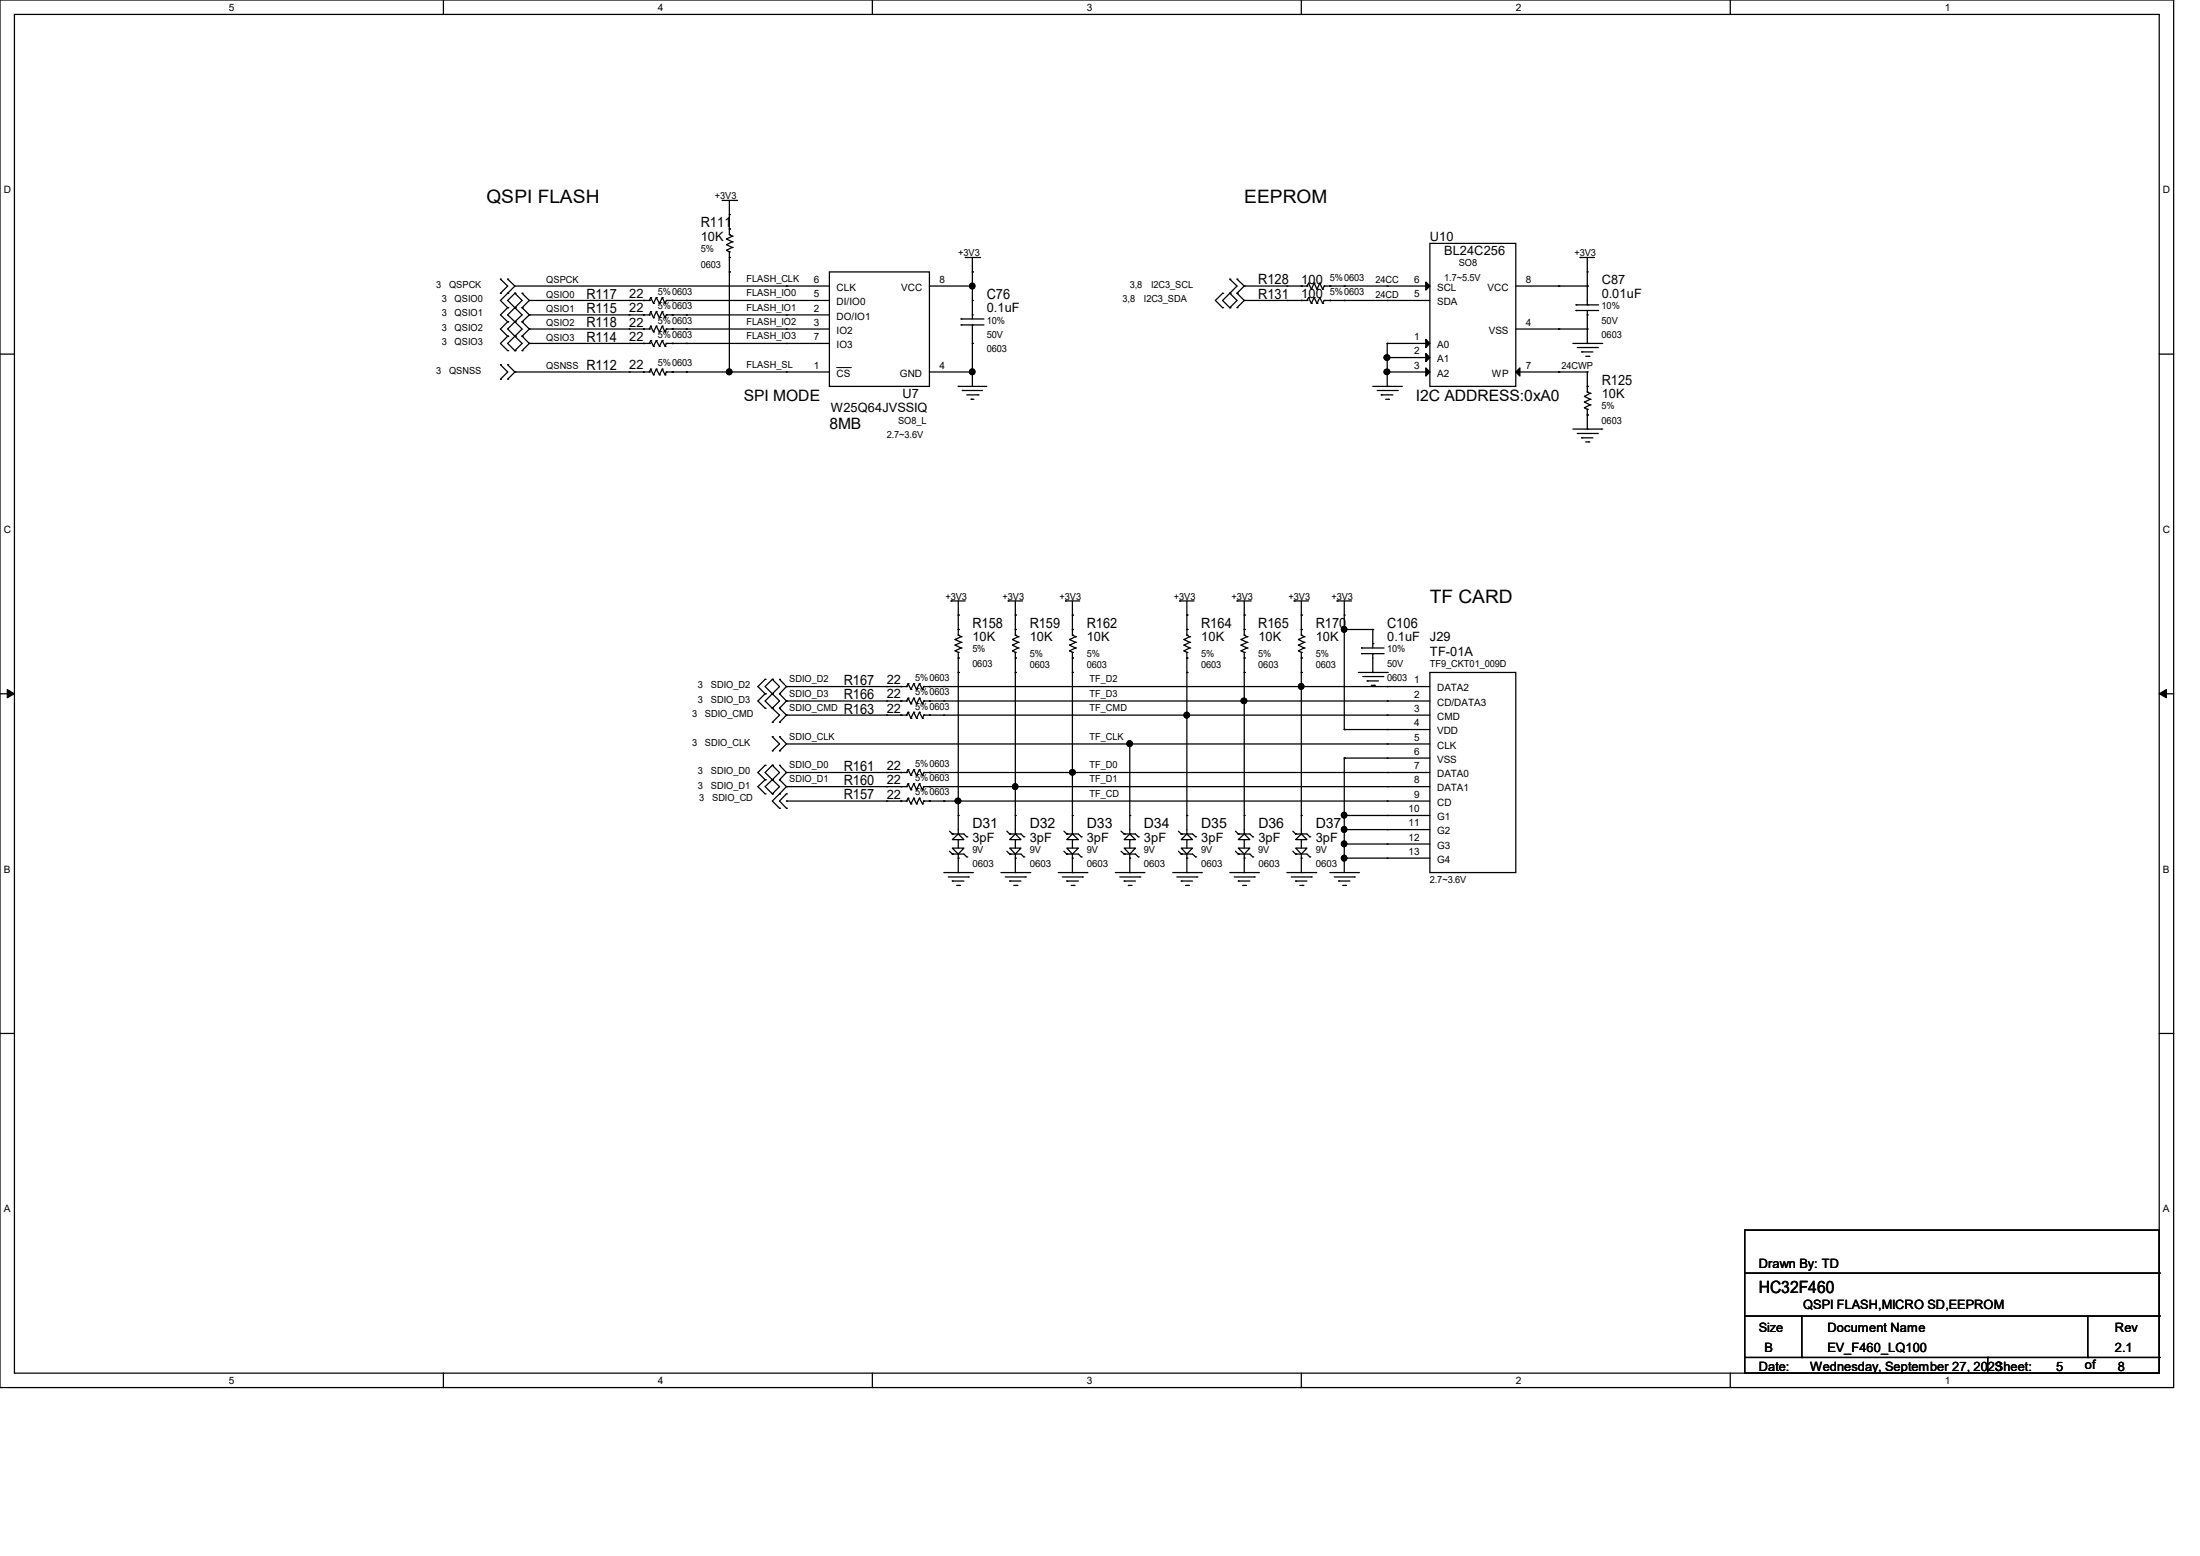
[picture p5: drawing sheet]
<svg xmlns="http://www.w3.org/2000/svg" width="297mm" height="210mm" viewBox="0 0 297 210" stroke-linecap="round" stroke-linejoin="round" font-family="sans-serif">
<path d="M0 0h293.5v187.3h-293.5zM1.9 1.9h289.6v183.4h-289.6z" fill="none" stroke="#000" stroke-width=".17"/>
<g fill="#fff">
<path d="M30.9 .2h.8v1.5h-.8z"/>
<path d="M30.9 185.5h.8v1.6h-.8z"/>
</g>
<path d="M59.9 0v1.9M59.9 185.3v2" fill="none" stroke="#000" stroke-width=".17"/>
<g fill="#fff">
<path d="M88.8 .2h.8v1.5h-.8z"/>
<path d="M88.8 185.5h.8v1.6h-.8z"/>
</g>
<path d="M117.8 0v1.9M117.8 185.3v2" fill="none" stroke="#000" stroke-width=".17"/>
<g fill="#fff">
<path d="M146.7 .2h.8v1.5h-.8z"/>
<path d="M146.7 185.5h.8v1.6h-.8z"/>
</g>
<path d="M175.7 0v1.9M175.7 185.3v2" fill="none" stroke="#000" stroke-width=".17"/>
<g fill="#fff">
<path d="M204.6 .2h.8v1.5h-.8z"/>
<path d="M204.6 185.5h.8v1.6h-.8z"/>
</g>
<path d="M233.6 0v1.9M233.6 185.3v2" fill="none" stroke="#000" stroke-width=".17"/>
<g fill="#fff">
<path d="M262.6 .2h.7v1.5h-.7z"/>
<path d="M262.6 185.5h.7v1.6h-.7z"/>
<path d="M.5 24.8h1v1.6h-1z"/>
<path d="M292 24.8h1v1.6h-1z"/>
<path d="M.5 70.7h1v1.5h-1z"/>
<path d="M292 70.7h1v1.5h-1z"/>
</g>
<path d="M0 47.8h1.9M291.5 47.8h2" fill="none" stroke="#000" stroke-width=".17"/>
<g fill="#fff">
<path d="M.5 116.5h.9v1.6h-.9z"/>
<path d="M292 116.5h.9v1.6h-.9z"/>
</g>
<path d="M0 93.6h1.9M291.5 93.6h2" fill="none" stroke="#000" stroke-width=".17"/>
<path d="M1 93l.9 .6-.9 .6zM291.5 93.6l1-.6v1.2z" fill="#000" stroke="#000" stroke-width=".14"/>
<g fill="#fff">
<path d="M.5 162.4h.9v1.5h-.9z"/>
<path d="M292 162.4h.9v1.5h-.9z"/>
</g>
<g fill="none" stroke="#000" stroke-width=".17">
<path d="M67.6 39.6h.1M67.6 37.7h.1M67.6 37.7l.9 .9-.9 1M68.5 39.6h.1M68.5 37.7h.1M68.5 37.7l1 .9M69.5 39.6h.1M69.5 39.6l1 1-2 1.9 1 .9M69.5 39.6l-1 1 2 1.9-1 .9M69.5 38.6l-1.9 2 .9 .9M69.5 38.6h42.5M70.5 39.6h.1"/>
<path d="M70.5 39.6l1 1M97.5 27.1h1.9M98.1 33.8h.1M98.1 33h.1M98.1 32.3h.1M98.1 33.8l.4 .2M98.1 33l.7 .4M98.1 32.3l.7 .3M98.5 29h.1M98.5 34.8h.1M98.5 30.9h.1M98.5 34h.1"/>
<path d="M98.5 31.7h.1M98.5 36.7h.1M98.5 27.1v4.6M98.5 34v16.2M98.5 31.7l.3 .2M98.8 33.4h.1M98.8 32.6h.1M98.8 31.9h.1M98.8 33.4l-.7 .4M98.8 32.6l-.7 .4M98.8 31.9l-.7 .4M99.4 27.1h.1"/>
<path d="M106.2 38.6h.1M112 36.7h13.5v15.5h-13.5zM125.5 38.6h5.8M130.3 34.8h1.9M131.3 36.7h.1M131.3 38.6h.1M131.3 34.8v8.3M132.2 34.8h.1M165.1 39.6h.1M165.1 39.6l-1 1 1 .9M166 39.6h.1M166 37.7h.1"/>
<path d="M166 37.7l1 .9-1.9 2 .9 .9M166 39.6l1 1-1 .9M167 39.6h.1M167 37.7h.1M167 39.6l1 1M167 37.7l1 .9M168 38.6h.1M168 38.6l-1 1M168 38.6h8.4M173.7 38.6h.1M175.7 38.6h.1M176.4 38.6h.1"/>
<path d="M176.7 38.2h.1M176.7 38.2l-.3 .4M176.7 38.2l.3 .8M177 39h.1M177.4 38.2h.1M177.4 38.2l-.4 .8M177.4 38.2l.4 .8M177.8 39h.1M178.2 38.2h.1M178.2 38.2l-.4 .8M178.2 38.2l.4 .8M178.6 39h.1"/>
<path d="M178.8 38.6h.1M178.8 38.6h14.2M178.8 38.6l-.2 .4M179.5 38.6h.1M181.5 38.6h.1M187.3 38.6h.1M193 32.9h11.6v19.3h-11.6zM204.6 38.6h9.7M210.4 38.6h.1M213.3 34.8h.1M213.3 34.8h2M214.3 36.7h.1"/>
<path d="M214.3 38.6h.1M214.3 34.8v6.3M67.6 51.2h.1M67.6 49.2h.1M67.6 49.2l.9 1-.9 1M68.5 41.5h.1M68.5 43.4h.1M68.5 45.4h.1M68.5 47.3h.1M68.5 49.2h.1M68.5 51.2h.1M68.5 41.5l-.9 1 .9 .9"/>
<path d="M68.5 45.4l-.9 1 .9 .9M68.5 43.4l-.9 1 .9 1M68.5 49.2l1 1M69.5 43.4h.1M69.5 41.5h.1M69.5 47.3h.1M69.5 45.4h.1M69.5 50.2h.1M69.5 43.4l1 1-2 2 1 .9M69.5 43.4l-1 1 2 2-1 .9M69.5 50.2l-1 1M69.5 50.2h18.2"/>
<path d="M70.5 41.5h.1M70.5 43.4h.1M70.5 45.4h.1M70.5 47.3h.1M70.5 41.5l1 1M70.5 45.4l1 1M70.5 43.4l1 1M71.5 42.5h.1M71.5 46.4h.1M71.5 40.6h.1M71.5 44.4h.1M71.5 46.4h16.2"/>
<path d="M71.5 42.5l-1 .9M71.5 46.4l-1 .9M71.5 40.6l-1 .9M71.5 44.4l-1 1M71.5 42.5h16.2M71.5 40.6h16.2M71.5 44.4h16.2M85 46.4h.1M85 42.5h.1M85 40.6h.1M85 50.2h.1M85 44.4h.1"/>
<path d="M86.9 46.4h.1M86.9 42.5h.1M86.9 40.6h.1M86.9 50.2h.1M86.9 44.4h.1M87.7 46.4h.1M87.7 42.5h.1M87.7 40.6h.1M87.7 50.2h.1M87.7 44.4h.1M87.8 46h.1M87.8 42.1h.1"/>
<path d="M87.8 40.2h.1M87.8 49.8h.1M87.8 44h.1M87.8 46l-.1 .4M87.8 46l.4 .7M87.8 42.1l-.1 .4M87.8 42.1l.4 .8M87.8 40.2l-.1 .4M87.8 40.2l.4 .7M87.8 49.8l-.1 .4M87.8 49.8l.4 .8M87.8 44l-.1 .4"/>
<path d="M87.8 44l.4 .8M88.2 46.7h.1M88.2 42.9h.1M88.2 40.9h.1M88.2 50.6h.1M88.2 44.8h.1M88.6 46h.1M88.6 42.1h.1M88.6 40.2h.1M88.6 49.8h.1M88.6 44h.1M88.6 46l-.4 .7"/>
<path d="M88.6 46l.4 .7M88.6 42.1l-.4 .8M88.6 42.1l.4 .8M88.6 40.2l-.4 .7M88.6 40.2l.4 .7M88.6 49.8l-.4 .8M88.6 49.8l.4 .8M88.6 44l-.4 .8M88.6 44l.4 .8M89 46.7h.1M89 42.9h.1M89 40.9h.1"/>
<path d="M89 50.6h.1M89 44.8h.1M89.4 46h.1M89.4 42.1h.1M89.4 40.2h.1M89.4 49.8h.1M89.4 44h.1M89.4 46l-.4 .7M89.4 46l.4 .7M89.4 42.1l-.4 .8M89.4 42.1l.4 .8M89.4 40.2l-.4 .7"/>
<path d="M89.4 40.2l.4 .7M89.4 49.8l-.4 .8M89.4 49.8l.4 .8M89.4 44l-.4 .8M89.4 44l.4 .8M89.8 46.7h.1M89.8 42.9h.1M89.8 40.9h.1M89.8 50.6h.1M89.8 44.8h.1M90 46.4h.1M90 42.5h.1"/>
<path d="M90 40.6h.1M90 50.2h.1M90 44.4h.1M90 46.4h22M90 46.4l-.2 .3M90 42.5h22M90 42.5l-.2 .4M90 40.6h22M90 40.6l-.2 .3M90 50.2h22M90 50.2l-.2 .4M90 44.4h22"/>
<path d="M90 44.4l-.2 .4M90.8 46.4h.1M90.8 42.5h.1M90.8 40.6h.1M90.8 50.2h.1M90.8 44.4h.1M92.7 46.4h.1M92.7 42.5h.1M92.7 40.6h.1M92.7 50.2h.1M92.7 44.4h.1M98.5 50.2h.1"/>
<path d="M106.2 40.6h.1M106.2 42.5h.1M106.2 44.4h.1M106.2 50.2h.1M106.2 46.4h.1M125.5 50.2h5.8M129.4 52.2h.1M129.4 52.2h3.8M129.8 43.9h.1M129.8 43.1h.1M129.8 43.9h3M129.8 43.1h3"/>
<path d="M129.9 52.7h.1M129.9 52.7h2.7M130.5 53.3h1.5M131.1 53.9h.1M131.1 53.9h.4M131.3 42.5h.1M131.3 43.9h.1M131.3 46.4h.1M131.3 40.6h.1M131.3 50.2h.1M131.3 43.9v8.3M132 53.3h.1"/>
<path d="M165.1 41.5h.1M166 41.5h.1M167 41.5h.1M168 40.6h.1M168 40.6l-1 .9M168 40.6h8.4M173.7 40.6h.1M175.7 40.6h.1M176.4 40.6h.1M176.7 40.2h.1M176.7 40.2l-.3 .4M176.7 40.2l.3 .7"/>
<path d="M177 40.9h.1M177.4 40.2h.1M177.4 40.2l-.4 .7M177.4 40.2l.4 .7M177.8 40.9h.1M178.2 40.2h.1M178.2 40.2l-.4 .7M178.2 40.2l.4 .7M178.6 40.9h.1M178.8 40.6h.1M178.8 40.6h14.2M178.8 40.6l-.2 .3"/>
<path d="M179.5 40.6h.1M181.5 40.6h.1M185.3 52.2h3.9M185.9 52.7h2.7M186.5 53.3h.1M186.5 53.3h1.5M187.1 53.9h.4M187.3 46.4h.1M187.3 48.3h.1M187.3 50.2h.1M187.3 40.6h.1M187.3 52.2h.1"/>
<path d="M187.3 46.4h5.7M187.3 50.2h5.7M187.3 48.3h5.7M187.3 46.4v5.8M187.5 53.9h.1M188.6 52.7h.1M189.2 52.2h.1M204.6 50.2h9.7M204.6 44.4h9.7M210.4 44.4h.1M210.4 50.2h.1M212.3 46.4h3.9"/>
<path d="M212.3 57.9h3.9M212.8 41.1h.1M212.8 41.9h.1M212.8 41.1h3M212.8 41.9h3M212.9 46.9h2.7M212.9 58.5h2.7M213.5 47.5h.1M213.5 59.1h.1M213.5 47.5h1.6M213.5 59.1h1.6M213.9 53.5h.1"/>
<path d="M213.9 54.3h.1M213.9 55h.1M213.9 53.5l.8 .4M213.9 54.3l.8 .4M213.9 55l.4 .2M214.1 48.1h.4M214.1 59.6h.4M214.3 52.2h.1M214.3 56h.1M214.3 52.9h.1M214.3 55.2h.1M214.3 50.2h.1"/>
<path d="M214.3 57.9h.1M214.3 42.5h.1M214.3 41.1h.1M214.3 44.4h.1M214.3 46.4h.1M214.3 41.9v4.5M214.3 50.2v2.7M214.3 55.2v2.7M214.3 52.9l.4 .2M214.5 48.1h.1M214.5 59.6h.1M214.7 53.1h.1"/>
<path d="M214.7 53.9h.1M214.7 54.7h.1M214.7 53.1l-.8 .4M214.7 53.9l-.8 .4M214.7 54.7l-.8 .3M215.6 46.9h.1M215.6 58.5h.1M216.2 46.4h.1M216.2 57.9h.1M103.3 93.6h.1M103.3 95.6h.1M103.3 91.7h.1"/>
<path d="M103.3 93.6l-1 1 1 1M103.3 91.7l-1 1 1 .9M104.3 99.4h.1M104.3 95.6h.1M104.3 93.6h.1M104.3 91.7h.1M104.3 97.5h.1M104.3 99.4l.9 1-.9 .9M104.3 91.7l.9 1-1.9 1.9 1 1M104.3 91.7l-1 1 1.9 1.9-.9 1M104.3 95.6l.9 .9-.9 1M105.2 99.4h.1"/>
<path d="M105.2 93.6h.1M105.2 95.6h.1M105.2 91.7h.1M105.2 97.5h.1M105.2 99.4l1 1M105.2 93.6l1 1M105.2 95.6l1 .9M105.2 91.7l1 1M106.2 96.5h.1M106.2 92.7h.1M106.2 94.6h.1M106.2 94.6l-1 1"/>
<path d="M106.2 92.7l-1 .9M106.2 96.5l-1 1M106.2 94.6h16.2M106.2 96.5h16.2M106.2 92.7h16.2M119.7 94.6h.1M119.7 96.5h.1M119.7 92.7h.1M121.6 94.6h.1M121.6 96.5h.1M121.6 92.7h.1M122.4 94.6h.1"/>
<path d="M122.4 96.5h.1M122.4 92.7h.1M122.6 94.2h.1M122.6 96.1h.1M122.6 92.3h.1M122.6 94.2l-.2 .4M122.6 94.2l.4 .8M122.6 96.1l-.2 .4M122.6 96.1l.4 .8M122.6 92.3l-.2 .4M122.6 92.3l.4 .7M123 95h.1"/>
<path d="M123 96.9h.1M123 93h.1M123.4 94.2h.1M123.4 96.1h.1M123.4 92.3h.1M123.4 94.2l-.4 .8M123.4 94.2l.3 .8M123.4 96.1l-.4 .8M123.4 96.1l.3 .8M123.4 92.3l-.4 .7M123.4 92.3l.3 .7M123.7 95h.1"/>
<path d="M123.7 96.9h.1M123.7 93h.1M124.1 94.2h.1M124.1 96.1h.1M124.1 92.3h.1M124.1 94.2l-.4 .8M124.1 94.2l.4 .8M124.1 96.1l-.4 .8M124.1 96.1l.4 .8M124.1 92.3l-.4 .7M124.1 92.3l.4 .7M124.5 95h.1"/>
<path d="M124.5 96.9h.1M124.5 93h.1M124.7 94.6h.1M124.7 96.5h.1M124.7 92.7h.1M124.7 94.6h68.3M124.7 96.5h68.3M124.7 92.7h68.3M124.7 94.6l-.2 .4M124.7 96.5l-.2 .4M124.7 92.7l-.2 .3M125.5 94.6h.1"/>
<path d="M125.5 96.5h.1M125.5 92.7h.1M127.4 94.6h.1M127.4 96.5h.1M127.4 92.7h.1M128.4 81.1h.1M128.4 81.1h1.9M128.9 87.8h.1M128.9 87.1h.1M128.9 86.3h.1M128.9 87.8l.5 .3M128.9 87.1l.9 .4"/>
<path d="M128.9 86.3l.9 .4M129.4 83h.1M129.4 88.8h.1M129.4 85h.1M129.4 88.1h.1M129.4 85.7h.1M129.4 90.8h.1M129.4 81.1v4.6M129.4 88.1v24.5M129.4 85.7l.4 .2M129.8 87.5h.1M129.8 86.7h.1"/>
<path d="M129.8 85.9h.1M129.8 87.5l-.9 .3M129.8 86.7l-.9 .4M129.8 85.9l-.9 .4M136.1 81.1h.1M136.1 81.1h1.9M136.7 87.8h.1M136.7 87.1h.1M136.7 86.3h.1M136.7 87.8l.4 .3M136.7 87.1l.8 .4M136.7 86.3l.8 .4"/>
<path d="M137.1 83h.1M137.1 88.8h.1M137.1 85h.1M137.1 88.1h.1M137.1 85.7h.1M137.1 90.8h.1M137.1 81.1v4.6M137.1 88.1v24.5M137.1 85.7l.4 .2M137.5 87.5h.1M137.5 86.7h.1M137.5 85.9h.1"/>
<path d="M137.5 87.5l-.8 .3M137.5 86.7l-.8 .4M137.5 85.9l-.8 .4M143.8 81.1h.1M143.8 81.1h2M144.4 87.8h.1M144.4 87.1h.1M144.4 86.3h.1M144.4 87.8l.4 .3M144.4 87.1l.8 .4M144.4 86.3l.8 .4M144.8 83h.1"/>
<path d="M144.8 88.8h.1M144.8 85h.1M144.8 88.1h.1M144.8 85.7h.1M144.8 90.8h.1M144.8 81.1v4.6M144.8 88.1v24.5M144.8 85.7l.4 .2M145.2 87.5h.1M145.2 86.7h.1M145.2 85.9h.1M145.2 87.5l-.8 .3"/>
<path d="M145.2 86.7l-.8 .4M145.2 85.9l-.8 .4M159.3 81.1h.1M159.3 81.1h1.9M159.9 87.8h.1M159.9 87.1h.1M159.9 86.3h.1M159.9 87.8l.3 .3M159.9 87.1l.7 .4M159.9 86.3l.7 .4M160.2 83h.1M160.2 88.8h.1"/>
<path d="M160.2 85h.1M160.2 88.1h.1M160.2 85.7h.1M160.2 90.8h.1M160.2 96.5h.1M160.2 81.1v4.6M160.2 88.1v24.5M160.2 85.7l.4 .2M160.6 87.5h.1M160.6 86.7h.1M160.6 85.9h.1M160.6 87.5l-.7 .3"/>
<path d="M160.6 86.7l-.7 .4M160.6 85.9l-.7 .4M167 81.1h.1M167 81.1h1.9M167.6 87.8h.1M167.6 87.1h.1M167.6 86.3h.1M167.6 87.8l.4 .3M167.6 87.1l.8 .4M167.6 86.3l.8 .4M168 83h.1M168 88.8h.1"/>
<path d="M168 85h.1M168 88.1h.1M168 85.7h.1M168 90.8h.1M168 94.6h.1M168 81.1v4.6M168 88.1v24.5M168 85.7l.4 .2M168.4 87.5h.1M168.4 86.7h.1M168.4 85.9h.1M168.4 87.5l-.8 .3"/>
<path d="M168.4 86.7l-.8 .4M168.4 85.9l-.8 .4M174.7 81.1h.1M174.7 81.1h2M175.3 87.8h.1M175.3 87.1h.1M175.3 86.3h.1M175.3 87.8l.4 .3M175.3 87.1l.8 .4M175.3 86.3l.8 .4M175.7 83h.1M175.7 88.8h.1"/>
<path d="M175.7 85h.1M175.7 88.1h.1M175.7 85.7h.1M175.7 90.8h.1M175.7 92.7h.1M175.7 81.1v4.6M175.7 88.1v24.5M175.7 85.7l.4 .2M176.1 87.5h.1M176.1 86.7h.1M176.1 85.9h.1M176.1 87.5l-.8 .3"/>
<path d="M176.1 86.7l-.8 .4M176.1 85.9l-.8 .4M180.5 81.1h.1M180.5 81.1h2M181.5 83h.1M181.5 85h.1M181.5 98.5h.1M181.5 81.1v17.4M181.5 98.5h11.5M181.5 85h3.8M183.4 90.8h3.9M183.8 88.2h.1"/>
<path d="M183.8 87.5h.1M183.8 88.2h3.1M183.8 87.5h3.1M184 91.3h2.7M184.6 91.9h.1M184.6 91.9h1.5M185.1 92.5h.4M185.3 86.9h.1M185.3 88.2h.1M185.3 90.8h.1M185.3 85h.1M185.3 85v2.5"/>
<path d="M185.3 88.2v2.6M185.5 92.5h.1M186.7 91.3h.1M187.3 90.8h.1M187.3 94.6h.1M187.3 96.5h.1M187.3 98.5h.1M187.3 92.7h.1M193 90.8h11.6v27h-11.6zM103.3 103.3h.1M103.3 105.2h.1M103.3 107.1h.1"/>
<path d="M103.3 103.3l-1 1 1 .9M103.3 105.2l-1 1 1 .9M104.3 101.3h.1M104.3 105.2h.1M104.3 103.3h.1M104.3 107.1h.1M104.3 103.3l-1 1 1 .9M104.3 103.3l.9 1-.9 .9M104.3 105.2l-1 1 1 .9M104.3 105.2l.9 1-.9 .9M105.2 101.3h.1M105.2 103.3h.1"/>
<path d="M105.2 105.2h.1M105.2 107.1h.1M105.2 109.1h.1M105.2 103.3l1 1M105.2 107.1l-.9 1 .9 1M105.2 105.2l1 1M106.2 107.1h.1M106.2 109.1h.1M106.2 104.3h.1M106.2 106.2h.1M106.2 108.1h.1M106.2 100.4l-1 .9"/>
<path d="M106.2 104.3l-1 .9M106.2 106.2l-1 .9M106.2 107.1l-1 1 1 1M106.2 106.2h16.2M106.2 108.1h16.2M106.2 104.3h16.2M106.2 100.4h86.8M119.7 106.2h.1M119.7 108.1h.1M119.7 104.3h.1M121.6 106.2h.1M121.6 108.1h.1"/>
<path d="M121.6 104.3h.1M122.4 106.2h.1M122.4 108.1h.1M122.4 104.3h.1M122.6 105.8h.1M122.6 107.7h.1M122.6 103.9h.1M122.6 105.8l-.2 .4M122.6 105.8l.4 .8M122.6 107.7l-.2 .4M122.6 107.7l.4 .8M122.6 103.9l-.2 .4"/>
<path d="M122.6 103.9l.4 .7M123 106.6h.1M123 108.5h.1M123 104.6h.1M123.4 105.8h.1M123.4 107.7h.1M123.4 103.9h.1M123.4 105.8l-.4 .8M123.4 105.8l.3 .8M123.4 107.7l-.4 .8M123.4 107.7l.3 .8M123.4 103.9l-.4 .7"/>
<path d="M123.4 103.9l.3 .7M123.7 106.6h.1M123.7 108.5h.1M123.7 104.6h.1M124.1 105.8h.1M124.1 107.7h.1M124.1 103.9h.1M124.1 105.8l-.4 .8M124.1 105.8l.4 .8M124.1 107.7l-.4 .8M124.1 107.7l.4 .8M124.1 103.9l-.4 .7"/>
<path d="M124.1 103.9l.4 .7M124.5 106.6h.1M124.5 108.5h.1M124.5 104.6h.1M124.7 106.2h.1M124.7 108.1h.1M124.7 104.3h.1M124.7 106.2h68.3M124.7 106.2l-.2 .4M124.7 108.1h68.3M124.7 108.1l-.2 .4M124.7 104.3h68.3"/>
<path d="M124.7 104.3l-.2 .3M125.5 106.2h.1M125.5 108.1h.1M125.5 104.3h.1M127.4 106.2h.1M127.4 108.1h.1M127.4 104.3h.1M127.4 117.8h3.9M128 118.4h2.7M128.2 112.2l.4 .4M128.2 114.9l.4 .4M128.6 113.3l.8-.7 .7 .7z"/>
<path d="M128.6 114.5h1.5l-.7 .8zM128.6 118.9h.1M128.6 115.3h.1M128.6 112.6h.1M128.6 118.9h1.5M128.6 115.3h1.5l.4 .4M128.6 112.6h1.5l.4 .3M129.2 119.5h.3M129.4 113.3h.1M129.4 115.8h.1M129.4 112.6h.1M129.4 117.8h.1"/>
<path d="M129.4 110.1h.1M129.4 108.1h.1M129.4 113.3v1.2M129.4 115.3v2.5M129.5 119.5h.1M130.5 112.9h.1M130.5 115.7h.1M130.7 118.4h.1M131.3 117.8h.1M135.1 117.8h3.9M135.7 118.4h2.7M135.9 112.2l.4 .4"/>
<path d="M135.9 114.9l.4 .4M136.3 113.3l.8-.7 .7 .7zM136.3 114.5h1.5l-.7 .8zM136.3 118.9h.1M136.3 115.3h.1M136.3 112.6h.1M136.3 118.9h1.5M136.3 115.3h1.5l.4 .4M136.3 112.6h1.5l.4 .3M136.9 119.5h.4M137.1 113.3h.1M137.1 115.8h.1"/>
<path d="M137.1 112.6h.1M137.1 117.8h.1M137.1 110.1h.1M137.1 106.2h.1M137.1 113.3v1.2M137.1 115.3v2.5M137.3 119.5h.1M138.2 112.9h.1M138.2 115.7h.1M138.4 118.4h.1M139 117.8h.1M142.9 117.8h3.8"/>
<path d="M143.4 118.4h2.7M143.6 112.2l.4 .4M143.6 114.9l.4 .4M144 114.5h1.6l-.8 .8zM144 118.9h.1M144 115.3h.1M144 112.6h.1M144 118.9h1.6M144 115.3h1.6l.4 .4M144 112.6h1.6l.4 .3M144.6 119.5h.4M144.8 112.6l.8 .7h-1.6z"/>
<path d="M144.8 113.3h.1M144.8 115.8h.1M144.8 112.6h.1M144.8 117.8h.1M144.8 110.1h.1M144.8 104.3h.1M144.8 113.3v1.2M144.8 115.3v2.5M145 119.5h.1M146 112.9h.1M146 115.7h.1M146.1 118.4h.1"/>
<path d="M146.7 117.8h.1M150.6 117.8h3.8M151.2 118.4h2.7M151.3 112.2l.5 .4M151.3 114.9l.5 .4M151.8 114.5h1.5l-.8 .8zM151.8 118.9h.1M151.8 115.3h.1M151.8 112.6h.1M151.8 118.9h1.5M151.8 115.3h1.5l.4 .4M151.8 112.6h1.5l.4 .3"/>
<path d="M152.3 119.5h.4M152.5 112.6l.8 .7h-1.5zM152.5 113.3h.1M152.5 115.8h.1M152.5 112.6h.1M152.5 117.8h.1M152.5 110.1h.1M152.5 100.4h.1M152.5 100.4v12.2M152.5 113.3v1.2M152.5 115.3v2.5M152.7 119.5h.1"/>
<path d="M153.7 112.9h.1M153.7 115.7h.1M153.9 118.4h.1M154.4 117.8h.1M158.3 117.8h3.9M158.9 118.4h2.7M159.1 112.2l.4 .4M159.1 114.9l.4 .4M159.5 114.5h1.5l-.8 .8zM159.5 118.9h.1M159.5 115.3h.1M159.5 112.6h.1"/>
<path d="M159.5 118.9h1.5M159.5 115.3h1.5l.4 .4M159.5 112.6h1.5l.4 .3M160.1 119.5h.3M160.2 112.6l.8 .7h-1.5zM160.2 113.3h.1M160.2 115.8h.1M160.2 112.6h.1M160.2 117.8h.1M160.2 110.1h.1M160.2 113.3v1.2M160.2 115.3v2.5"/>
<path d="M160.4 119.5h.1M161.4 112.9h.1M161.4 115.7h.1M161.6 118.4h.1M162.2 117.8h.1M166 117.8h3.9M166.6 118.4h2.7M166.8 112.2l.4 .4M166.8 114.9l.4 .4M167.2 113.3l.8-.7 .7 .7zM167.2 114.5h1.5l-.7 .8zM167.2 118.9h.1"/>
<path d="M167.2 115.3h.1M167.2 112.6h.1M167.2 118.9h1.5M167.2 115.3h1.5l.4 .4M167.2 112.6h1.5l.4 .3M167.8 119.5h.3M168 113.3h.1M168 115.8h.1M168 112.6h.1M168 117.8h.1M168 110.1h.1M168 113.3v1.2"/>
<path d="M168 115.3v2.5M168.1 119.5h.1M169.1 112.9h.1M169.1 115.7h.1M169.3 118.4h.1M169.9 117.8h.1M173.7 117.8h3.9M174.3 118.4h2.7M174.5 112.2l.4 .4M174.5 114.9l.4 .4M174.9 114.5h1.5l-.7 .8zM174.9 118.9h.1"/>
<path d="M174.9 115.3h.1M174.9 112.6h.1M174.9 118.9h1.5M174.9 115.3h1.5l.4 .4M174.9 112.6h1.5l.4 .3M175.5 119.5h.4M175.7 112.6l.7 .7h-1.5zM175.7 113.3h.1M175.7 115.8h.1M175.7 112.6h.1M175.7 117.8h.1M175.7 110.1h.1"/>
<path d="M175.7 113.3v1.2M175.7 115.3v2.5M175.9 119.5h.1M176.8 112.9h.1M176.8 115.7h.1M177 118.4h.1M177.6 117.8h.1M179.5 117.8h3.9M180.1 118.4h2.7M180.7 118.9h.1M180.7 118.9h1.5M181.3 119.5h.4"/>
<path d="M181.5 115.8h.1M181.5 112h.1M181.5 113.9h.1M181.5 110.1h.1M181.5 102.3h.1M181.5 102.3v15.5M181.5 102.3h11.5M181.5 110.1h11.5M181.5 112h11.5M181.5 113.9h11.5M181.5 115.8h11.5M181.7 119.5h.1"/>
<path d="M182.8 118.4h.1M183.4 117.8h.1M187.3 100.4h.1M187.3 102.3h.1M187.3 104.3h.1M187.3 106.2h.1M187.3 108.1h.1M187.3 110.1h.1M187.3 112h.1M187.3 113.9h.1M187.3 115.8h.1M0 139.5h1.9"/>
<path d="M291.5 139.5h2M235.5 166h56v19.3h-56zM235.5 177.6h56M235.5 171.8h56M243.2 177.6v5.6M281.9 177.6v5.6M291.5 177.6h.1M291.5 171.8h.1M235.5 183.2h56M243.2 183.2h.1M268.4 183.2h.1M268.4 183.2v2.1"/>
<path d="M281.9 183.2h.1M291.5 183.2h.1"/>
</g>
<path d="M112.9 49.6h1.9M114.8 49.6h.1" fill="none" stroke="#000" stroke-width=".14"/>
<g fill="#000" stroke="#000" stroke-width=".17">
<path d="M192.5 38.1l.5 .5-.5 .6zM192.5 45.8l.5 .6-.5 .5zM192.5 47.7l.5 .6-.5 .5zM192.5 49.7l.5 .5-.5 .6zM204.6 50.2l.6-.5v1.1z"/>
<circle cx="131.2" cy="38.6" r=".37"/>
<circle cx="98.4" cy="50.2" r=".37"/>
<circle cx="131.2" cy="50.2" r=".37"/>
<circle cx="187.3" cy="48.3" r=".37"/>
<circle cx="187.3" cy="50.2" r=".37"/>
<circle cx="160.2" cy="96.5" r=".37"/>
<circle cx="167.9" cy="94.6" r=".37"/>
<circle cx="175.7" cy="92.6" r=".37"/>
<circle cx="181.5" cy="84.9" r=".37"/>
<circle cx="129.3" cy="108.1" r=".37"/>
<circle cx="137" cy="106.2" r=".37"/>
<circle cx="144.8" cy="104.2" r=".37"/>
<circle cx="152.5" cy="100.4" r=".37"/>
<circle cx="181.5" cy="112" r=".37"/>
<circle cx="181.5" cy="115.8" r=".37"/>
<circle cx="181.5" cy="110" r=".37"/>
<circle cx="181.5" cy="113.9" r=".37"/>
</g>
<g font-size="2.5">
<text x="65.7" y="27.3">QSPI FLASH</text>
<text x="168" y="27.3">EEPROM</text>
<text x="193" y="81.4">TF CARD</text>
</g>
<text font-size="2.3" x="237.4" y="174.5">HC32F460</text>
<g font-size="2.1">
<text x="100.4" y="54.1">SPI MODE</text>
<text x="112" y="58">8MB</text>
<text x="191.1" y="54.1">I2C ADDRESS:0xA0</text>
</g>
<g font-size="1.9">
<text x="94.6" y="30.6">R111</text>
<text x="79.2" y="40.3">R117</text>
<text x="133.2" y="40.3">C76</text>
<text x="169.9" y="40.3">R131</text>
<text x="169.9" y="38.4">R128</text>
<text x="79.2" y="46.1">R114</text>
<text x="79.2" y="42.2">R115</text>
<text x="79.2" y="44.2">R118</text>
<text x="79.2" y="50">R112</text>
<text x="216.2" y="51.9">R125</text>
<text x="131.3" y="84.7">R158</text>
<text x="139" y="84.7">R159</text>
<text x="146.7" y="84.7">R162</text>
<text x="162.2" y="84.7">R164</text>
<text x="169.9" y="84.7">R165</text>
<text x="177.6" y="84.7">R170</text>
<text x="187.3" y="84.7">C106</text>
<text x="113.9" y="94.4">R166</text>
<text x="113.9" y="92.5">R167</text>
<text x="113.9" y="96.3">R163</text>
<text x="113.9" y="106">R160</text>
<text x="113.9" y="107.9">R157</text>
<text x="113.9" y="104">R161</text>
<text x="131.3" y="111.8">D31</text>
<text x="139" y="111.8">D32</text>
<text x="146.7" y="111.8">D33</text>
<text x="154.4" y="111.8">D34</text>
<text x="162.2" y="111.8">D35</text>
<text x="169.9" y="111.8">D36</text>
<text x="177.6" y="111.8">D37</text>
</g>
<g font-size="1.7">
<text x="94.6" y="32.5">10K</text>
<text x="193" y="32.5">U10</text>
<text x="195" y="34.5">BL24C256</text>
<text x="85" y="40.2">22</text>
<text x="175.7" y="40.2">100</text>
<text x="175.7" y="38.3">100</text>
<text x="216.2" y="38.3">C87</text>
<text x="216.2" y="40.2">0.01uF</text>
<text x="85" y="46">22</text>
<text x="85" y="42.2">22</text>
<text x="85" y="44.1">22</text>
<text x="133.2" y="42.2">0.1uF</text>
<text x="85" y="49.9">22</text>
<text x="121.8" y="53.8">U7</text>
<text x="216.2" y="53.8">10K</text>
<text x="112.2" y="55.7">W25Q64JVSSIQ</text>
<text x="131.3" y="86.6">10K</text>
<text x="139" y="86.6">10K</text>
<text x="146.7" y="86.6">10K</text>
<text x="162.2" y="86.6">10K</text>
<text x="169.9" y="86.6">10K</text>
<text x="177.6" y="86.6">10K</text>
<text x="187.3" y="86.6">0.1uF</text>
<text x="193" y="86.6">J29</text>
<text x="193" y="88.5">TF-01A</text>
<text x="119.7" y="94.3">22</text>
<text x="119.7" y="92.4">22</text>
<text x="119.7" y="96.2">22</text>
<text x="119.7" y="105.9">22</text>
<text x="119.7" y="107.8">22</text>
<text x="119.7" y="103.9">22</text>
<text x="131.3" y="113.6">3pF</text>
<text x="139" y="113.6">3pF</text>
<text x="146.7" y="113.6">3pF</text>
<text x="154.4" y="113.6">3pF</text>
<text x="162.2" y="113.6">3pF</text>
<text x="169.9" y="113.6">3pF</text>
<text x="177.6" y="113.6">3pF</text>
<text x="237.4" y="171.1">Drawn By: TD</text>
<text x="237.4" y="179.8">Size</text>
<text x="243.5" y="176.7">QSPI FLASH,MICRO SD,EEPROM</text>
<text x="246.7" y="179.8">Document Name</text>
<text x="285.5" y="179.8">Rev</text>
<text x="237.4" y="185">Date:</text>
<text x="238.2" y="182.5">B</text>
<text x="244.4" y="185">Wednesday, September 27, 2023</text>
<text x="246.7" y="182.5">EV_F460_LQ100</text>
<text x="269.3" y="185">Sheet:</text>
<text x="277.6" y="185">5</text>
<text x="281.5" y="184.8">of</text>
<text x="285.5" y="182.5">2.1</text>
<text x="285.9" y="185">8</text>
</g>
<g font-size="1.4">
<text x="30.9" y="1.4">5</text>
<text x="88.8" y="1.4">4</text>
<text x="146.7" y="1.4">3</text>
<text x="204.6" y="1.4">2</text>
<text x="262.6" y="1.4">1</text>
<text x=".5" y="26.1">D</text>
<text x="292" y="26.1">D</text>
<text x="109.9" y="38.2">6</text>
<text x="109.9" y="40.1">5</text>
<text x="112.9" y="39.2">CLK</text>
<text x="112.9" y="41.2">DI/IO0</text>
<text x="121.7" y="39.2">VCC</text>
<text x="126.8" y="38.2">8</text>
<text x="190.9" y="38.2">6</text>
<text x="190.9" y="40.1">5</text>
<text x="194" y="39.2">SCL</text>
<text x="194" y="41.2">SDA</text>
<text x="200.8" y="39.2">VCC</text>
<text x="206" y="38.2">8</text>
<text x="109.9" y="42.1">2</text>
<text x="109.9" y="44">3</text>
<text x="109.9" y="45.9">7</text>
<text x="112.9" y="43.1">DO/IO1</text>
<text x="112.9" y="45">IO2</text>
<text x="112.9" y="47">IO3</text>
<text x="190.9" y="45.9">1</text>
<text x="190.9" y="47.8">2</text>
<text x="194" y="47">A0</text>
<text x="201" y="45">VSS</text>
<text x="206" y="44">4</text>
<text x="109.9" y="49.8">1</text>
<text x="112.9" y="50.8">CS</text>
<text x="121.5" y="50.8">GND</text>
<text x="126.8" y="49.8">4</text>
<text x="190.9" y="49.8">3</text>
<text x="194" y="48.9">A1</text>
<text x="194" y="50.8">A2</text>
<text x="201.4" y="50.8">WP</text>
<text x="206" y="49.8">7</text>
<text x=".5" y="71.9">C</text>
<text x="292" y="71.9">C</text>
<text x="190.9" y="94.2">2</text>
<text x="190.9" y="92.2">1</text>
<text x="194" y="95.2">CD/DATA3</text>
<text x="194" y="93.3">DATA2</text>
<text x="190.9" y="96.1">3</text>
<text x="190.9" y="98">4</text>
<text x="190.9" y="100">5</text>
<text x="190.9" y="101.9">6</text>
<text x="194" y="97.2">CMD</text>
<text x="194" y="99.1">VDD</text>
<text x="194" y="101">CLK</text>
<text x="190.9" y="103.8">7</text>
<text x="190.9" y="105.7">8</text>
<text x="190.9" y="107.7">9</text>
<text x="194" y="103">VSS</text>
<text x="194" y="104.9">DATA0</text>
<text x="194" y="106.8">DATA1</text>
<text x="190.2" y="109.6">10</text>
<text x="190.2" y="111.5">11</text>
<text x="190.2" y="113.5">12</text>
<text x="194" y="108.8">CD</text>
<text x="194" y="110.7">G1</text>
<text x="194" y="112.6">G2</text>
<text x=".5" y="117.8">B</text>
<text x="190.2" y="115.4">13</text>
<text x="194" y="114.6">G3</text>
<text x="194" y="116.5">G4</text>
<text x="292" y="117.8">B</text>
<text x=".5" y="163.6">A</text>
<text x="292" y="163.6">A</text>
<text x="30.9" y="186.8">5</text>
<text x="88.8" y="186.8">4</text>
<text x="146.7" y="186.8">3</text>
<text x="204.6" y="186.8">2</text>
<text x="262.6" y="186.8">1</text>
</g>
<g font-size="1.3">
<text x="96.5" y="26.9">+3V3</text>
<text x="94.6" y="34">5%</text>
<text x="129.4" y="34.6">+3V3</text>
<text x="196.9" y="35.9">SO8</text>
<text x="212.5" y="34.6">+3V3</text>
<text x="58.9" y="38.9">3</text>
<text x="59.6" y="40.8">3</text>
<text x="60.6" y="38.9">QSPCK</text>
<text x="61.4" y="40.8">QSIO0</text>
<text x="73.7" y="38.2">QSPCK</text>
<text x="73.7" y="40.2">QSIO0</text>
<text x="88.8" y="41.7">5%0603</text>
<text x="88.8" y="39.8">5%0603</text>
<text x="94.6" y="36.2">0603</text>
<text x="100.8" y="38">FLASH_CLK</text>
<text x="100.8" y="41.9">FLASH_IO1</text>
<text x="100.8" y="40">FLASH_IO0</text>
<text x="151.5" y="40.8">3,8</text>
<text x="152.5" y="38.9">3,8</text>
<text x="154.4" y="40.8">I2C3_SDA</text>
<text x="155.4" y="38.9">I2C3_SCL</text>
<text x="179.5" y="39.8">5%0603</text>
<text x="179.5" y="37.9">5%0603</text>
<text x="185.7" y="38.2">24CC</text>
<text x="185.7" y="40.2">24CD</text>
<text x="195" y="37.9">1.7~5.5V</text>
<text x="216.2" y="41.7">10%</text>
<text x="59.6" y="42.7">3</text>
<text x="59.6" y="46.6">3</text>
<text x="59.6" y="44.6">3</text>
<text x="61.4" y="42.7">QSIO1</text>
<text x="61.4" y="46.6">QSIO3</text>
<text x="61.4" y="44.6">QSIO2</text>
<text x="73.7" y="42.1">QSIO1</text>
<text x="73.7" y="46">QSIO3</text>
<text x="73.7" y="44">QSIO2</text>
<text x="88.8" y="45.6">5%0603</text>
<text x="88.8" y="43.7">5%0603</text>
<text x="100.8" y="45.8">FLASH_IO3</text>
<text x="100.8" y="43.8">FLASH_IO2</text>
<text x="133.2" y="45.6">50V</text>
<text x="133.2" y="43.7">10%</text>
<text x="133.2" y="47.5">0603</text>
<text x="216.2" y="43.7">50V</text>
<text x="216.2" y="45.6">0603</text>
<text x="58.9" y="50.4">3</text>
<text x="60.6" y="50.4">QSNSS</text>
<text x="73.7" y="49.8">QSNSS</text>
<text x="88.8" y="49.4">5%0603</text>
<text x="100.8" y="49.6">FLASH_SL</text>
<text x="210.8" y="49.8">24CWP</text>
<text x="119.7" y="59.1">2.7~3.6V</text>
<text x="121.2" y="57.2">SO8_L</text>
<text x="216.2" y="55.2">5%</text>
<text x="216.2" y="57.2">0603</text>
<text x="127.6" y="80.9">+3V3</text>
<text x="135.3" y="80.9">+3V3</text>
<text x="143" y="80.9">+3V3</text>
<text x="158.5" y="80.9">+3V3</text>
<text x="166.2" y="80.9">+3V3</text>
<text x="173.9" y="80.9">+3V3</text>
<text x="179.7" y="80.9">+3V3</text>
<text x="131.3" y="88.1">5%</text>
<text x="139" y="88.6">5%</text>
<text x="146.7" y="88.6">5%</text>
<text x="162.2" y="88.6">5%</text>
<text x="169.9" y="88.6">5%</text>
<text x="177.6" y="88.6">5%</text>
<text x="187.3" y="88.1">10%</text>
<text x="94.2" y="94.8">3</text>
<text x="94.2" y="92.9">3</text>
<text x="96" y="94.8">SDIO_D3</text>
<text x="96" y="92.9">SDIO_D2</text>
<text x="106.5" y="95.9">SDIO_CMD</text>
<text x="106.5" y="92.1">SDIO_D2</text>
<text x="106.5" y="94">SDIO_D3</text>
<text x="123.6" y="93.9">5%0603</text>
<text x="123.6" y="95.8">5%0603</text>
<text x="123.6" y="91.9">5%0603</text>
<text x="131.3" y="90">0603</text>
<text x="139" y="90.2">0603</text>
<text x="146.7" y="90.2">0603</text>
<text x="147.1" y="92.1">TF_D2</text>
<text x="147.1" y="94">TF_D3</text>
<text x="147.1" y="95.9">TF_CMD</text>
<text x="162.2" y="90.2">0603</text>
<text x="169.9" y="90.2">0603</text>
<text x="177.6" y="90.2">0603</text>
<text x="187.3" y="90">50V</text>
<text x="187.3" y="91.9">0603</text>
<text x="193" y="90">TF9_CKT01_009D</text>
<text x="93.4" y="100.6">3</text>
<text x="93.4" y="96.8">3</text>
<text x="95.2" y="100.6">SDIO_CLK</text>
<text x="95.2" y="96.8">SDIO_CMD</text>
<text x="106.5" y="99.8">SDIO_CLK</text>
<text x="147.1" y="99.8">TF_CLK</text>
<text x="94.2" y="104.5">3</text>
<text x="94.2" y="106.4">3</text>
<text x="96" y="104.5">SDIO_D0</text>
<text x="96" y="106.4">SDIO_D1</text>
<text x="106.5" y="103.7">SDIO_D0</text>
<text x="106.5" y="105.6">SDIO_D1</text>
<text x="123.6" y="105.5">5%0603</text>
<text x="123.6" y="107.4">5%0603</text>
<text x="123.6" y="103.5">5%0603</text>
<text x="147.1" y="107.5">TF_CD</text>
<text x="147.1" y="103.7">TF_D0</text>
<text x="147.1" y="105.6">TF_D1</text>
<text x="94.4" y="108.2">3</text>
<text x="96.1" y="108.2">SDIO_CD</text>
<text x="131.3" y="115.1">9V</text>
<text x="131.3" y="117">0603</text>
<text x="139" y="115.1">9V</text>
<text x="139" y="117">0603</text>
<text x="146.7" y="115.1">9V</text>
<text x="146.7" y="117">0603</text>
<text x="154.4" y="115.1">9V</text>
<text x="154.4" y="117">0603</text>
<text x="162.2" y="115.1">9V</text>
<text x="162.2" y="117">0603</text>
<text x="169.9" y="115.1">9V</text>
<text x="169.9" y="117">0603</text>
<text x="177.6" y="115.1">9V</text>
<text x="177.6" y="117">0603</text>
<text x="193" y="119.2">2.7~3.6V</text>
</g>
</svg>
